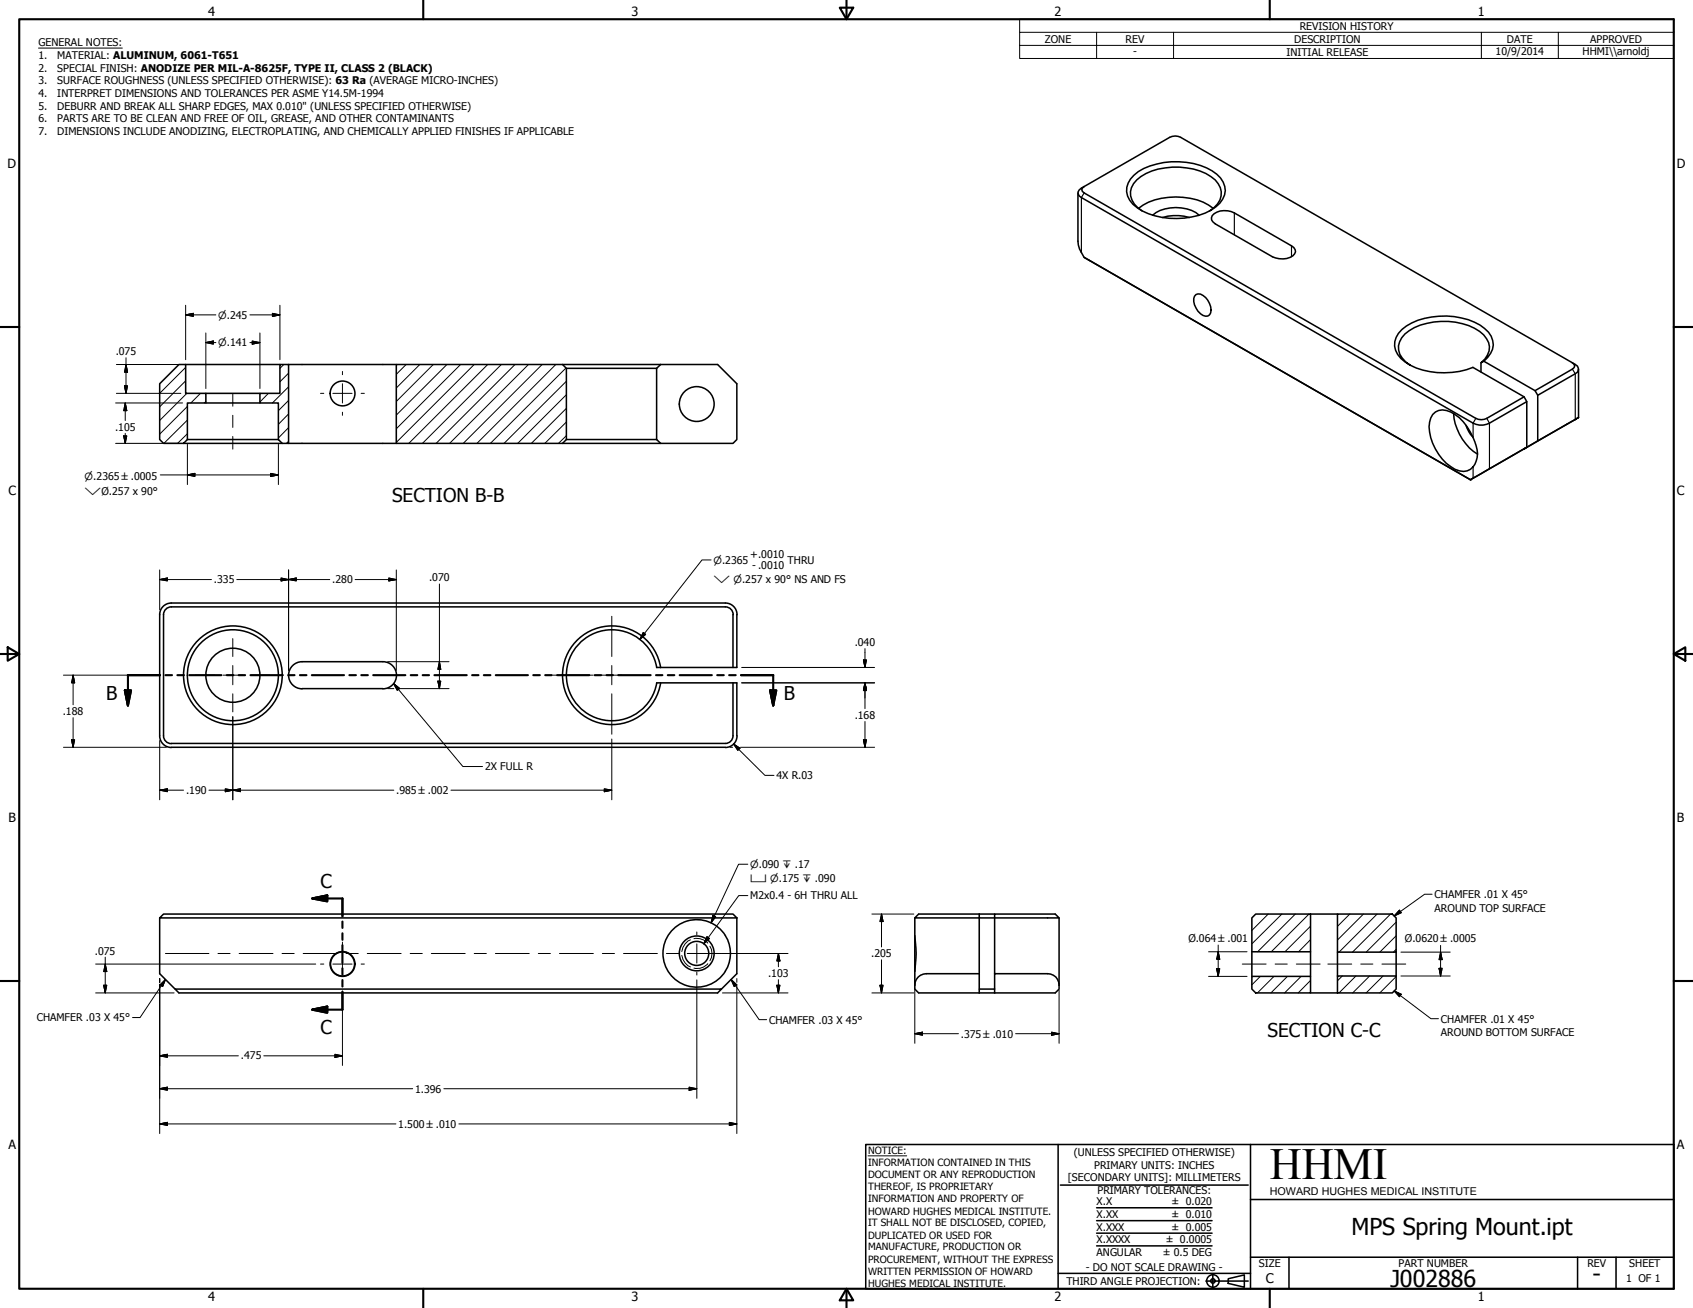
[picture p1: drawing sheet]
<svg xmlns="http://www.w3.org/2000/svg" width="559mm" height="432mm" viewBox="0 0 559 432" stroke-linecap="round" stroke-linejoin="round" font-family="sans-serif">
<!-- layer: Visible (ANSI) -->
<g fill="none" stroke="#000" stroke-width=".51">
<path d="M374.3 57.8a20.9 20.9 0 0 1 14.8-4.4 19.6 19.6 0 0 1 13.7 5.3 6.2 6.2 0 0 1-1.5 9.6 24.6 24.6 0 0 1-20.1 2.9 12.7 12.7 0 0 1-9-6.5 6.2 6.2 0 0 1 2.1-6.9zM355.8 79.6a9.6 9.6 0 0 0 2 5.4l127.5 73.4M375.8 68.8a22.2 22.2 0 0 1 19.3-2.8l2 .7 3.3 2.1M377 69.7a6.3 6.3 0 0 1-2.9-9.1 15 15 0 0 1 10.5-5.2 20.7 20.7 0 0 1 16.5 4 5.9 5.9 0 0 1-.4 9.2l-1.5 1.1M380.4 71.1a12.9 12.9 0 0 1 15.4 0M383.7 71.8a15 15 0 0 1 8.9 0M400.7 70.5a6.7 6.7 0 0 1 6.7-.2l18.9 10.9a1.96 1.96 0 0 1 1.3 2 1.96 1.96 0 0 1-1.8 1.8 7.3 7.3 0 0 1-5.8-.2l-18.9-10.9a1.87 1.87 0 0 1-1.2-1.5 1.87 1.87 0 0 1 .8-1.9zM394.8 97.2a3.9 3.9 0 0 1 4.4 3 3.1 3.1 0 0 1-.5 4.1 4.6 4.6 0 0 1-4.4-3.7 2.9 2.9 0 0 1 .5-3.4zM488.8 119.8v3M489.8 119.3l16.9 9.7 .9 1.5v15M59.1 120.3h2.2v9.6h6.6v3.1h-6.1v12.1l-1.2 1.3h-6.6l-1.3-1.3v-18.4zM61.3 120.3h31.1"/>
<path d="M67.9 129.9h17.9M67.9 133h17.9M92.4 120.3h2.8v26.1h-2l-1.3-1.3v-12.1h-6.1v-3.1h6.6zM95.2 120.3h35.6M130.8 120.3h54.9l1.2 1.3v23.5l-1.2 1.3h-54.9zM185.7 120.3h51.2l6.3 6.4v18.4l-1.3 1.3h-23.8M186.9 121.6h29.8M216.7 121.6v23.5M218.1 120.3l-1.4 1.3M465.5 120.6a6.3 6.3 0 0 1-3.5-7.8 12.1 12.1 0 0 1 9-6.1 22.2 22.2 0 0 1 17.4 2.7 5.9 5.9 0 0 1 1.7 9.2l-1.3 1.2a7 7 0 0 0 3.9-7.3 9.1 9.1 0 0 0-6-6.1 25.4 25.4 0 0 0-22.5 1.2 6.7 6.7 0 0 0-2.9 9.4 15.9 15.9 0 0 0 10.6 5.7 26.7 26.7 0 0 0 14.3-1.4l16.8 9.7 .9 1.6v15M472.9 136.8a4.6 4.6 0 0 1 6-.8 18.4 18.4 0 0 1 8.7 12.5 6.3 6.3 0 0 1-3.3 6.9 6.3 6.3 0 0 1-5.4-1.3 17.7 17.7 0 0 1-7.2-13.2l.5-2.9zM479.8 136.5a17.4 17.4 0 0 0 7.9 13.4"/>
<path d="M506.7 129l12.3-7.1 .7-1.1-.1-.5-129.9-75a3.9 3.9 0 0 0-3.6 0l-28.3 16.3-.7 1 .2 .6 129.8 74.9a3.9 3.9 0 0 0 3.6 0l12.3-7.1M519.9 138.5l-16.9 9.7M519.9 138.5l1.1-.7zM519.9 123.4l-12.3 7.1M60.6 146.4h32.6M61.8 145.1h30.1M95.2 146.4h35.6M185.7 146.4h32.4M186.9 145.1h29.8M216.7 145.1l1.4 1.3M483.9 140.4a9.6 9.6 0 0 0 2.3 3.9M503 148.1v.1"/>
<path d="M503.9 147.6l-18.6 10.8M239.4 199.1h-182.9a3.8 3.8 0 0 0-3.8 3.8v40a3.8 3.8 0 0 0 3.8 3.9l182.9-.1M239.4 199.1a3.8 3.8 0 0 1 3.9 3.8M99.7 218.4h26.7M99.7 218.4a4.5 4.5 0 0 0-4.4 4.5 4.5 4.5 0 0 0 4.4 4.5M126.4 218.4a4.5 4.5 0 0 1 4.5 4.5 4.5 4.5 0 0 1-4.5 4.5M239.4 200.3h-182.9a2.57 2.57 0 0 0-2.5 2.6v40a2.57 2.57 0 0 0 2.5 2.6M239.4 200.3a2.57 2.57 0 0 1 2.6 2.6M241.9 202.9v17.4M243.2 202.9v17.4h-26.5M99.7 227.3h26.7M216.7 225.4h1.4"/>
<path d="M216.8 220.4a15 15 0 0 0-23.1-10 15 15 0 0 0 0 25.1 15 15 0 0 0 23.1-10M218.1 220.4a16.3 16.3 0 0 0-25-11.1 16.3 16.3 0 0 0 0 27.3 16.3 16.3 0 0 0 24.9-11.1M218.1 225.4h25.1v17.5M241.9 225.4v18.1l-.9 1.4-1.6 .5M56.5 245.4h182.9M243.3 242.9a3.8 3.8 0 0 1-3.9 3.9M52.7 303v18.4l5.1 5.1M54 301.8h187.9l1.3 1.2h-190.5zM243.2 303v18.4l-5.1 5.1M301.9 303v17.6M301.9 308.9a39 39 0 0 1 0 11.7M323.2 301.8v19.6"/>
<path d="M323.2 301.8h-20l-1.3 1.2h47.7l-1.3-1.2h-20v19.6M323.2 301.8h5.1M349.6 303v22.2M413.2 314.2v8.1M414.5 301.8h18.1v12.4h-19.4v-11.2zM432.6 301.8h8.9M432.6 314.2v8.1M441.5 301.8h18l1.3 1.2v11.3h-19.3zM441.5 314.3v7.9M460.8 314.3v7.9M57.8 326.5h180.3l-1.2 1.3h-177.8zM239.4 320.6a11.1 11.1 0 0 0-8-16.8 11.1 11.1 0 0 0-12.2 14.1 11.1 11.1 0 0 0 17.8 5.5l2.4-2.8"/>
<path d="M301.9 320.6v5.9l1.3 1.3h45.1l1.3-1.3v-1.3M323.2 321.4h-17.4a3.8 3.8 0 0 0-3.9 3.8M323.2 326.5h5.1M323.2 321.4v6.4M349.6 325.2a3.7 3.7 0 0 0-3.8-3.8h-17.5v6.4M413.2 322.3h19.4v5.5h-18.1l-1.3-1.3zM432.6 327.8h8.9M441.5 322.2h19.3v4.3l-1.3 1.3h-18z"/>
<circle cx="113.1" cy="129.9" r="4.1"/>
<circle cx="230" cy="133.4" r="5.7"/>
<circle cx="76.9" cy="222.9" r="16.3"/>
<circle cx="76.9" cy="222.9" r="8.9"/>
<circle cx="76.9" cy="222.9" r="15"/>
<circle cx="113.1" cy="318.2" r="4"/>
<circle cx="113.1" cy="318.2" r="4.1"/>
<circle cx="230" cy="314.7" r="4"/>
<circle cx="230" cy="314.7" r="5.7"/>
</g>
<!-- layer: Hidden Narrow (ANSI) -->
<path d="M225 315.4a4.8 4.8 0 0 0 2.9 3.8M227.9 310.3a4.8 4.8 0 0 0-2.9 3.8M229 309.9a4.9 4.9 0 0 1 4.6 1.4M233.6 318.1a4.5 4.5 0 0 1-4.6 1.5M234.3 312.4a4.5 4.5 0 0 1 0 4.8" fill="none" stroke="#000" stroke-width=".33"/>
<!-- layer: Visible (ANSI) -->
<circle cx="485.3" cy="158.4" r=".25" fill="#000"/>
<!-- layer: Visible Narrow (ANSI) -->
<path d="M357.8 63.7l-.9 1.5v18.2M407.4 70.3v7.2M426.3 81.2v3.6M487.1 138.1l-.9 1.6v4.8M490.7 138.1l.9 1.6v15M519 121.9l.9 1.5v15.1M486.2 154.1v3.8" fill="none" stroke="#000" stroke-width=".38"/>
<path d="M355.8 63.7v15.9M357.8 61.6a2.11 2.11 0 0 0-1.6 3.1l130 75a5.8 5.8 0 0 0 5.4 0l12.3-7.1M357.8 85l127.5 73.4M519 119.8l.9 .5a1.63 1.63 0 0 1 1.1 1.6 1.63 1.63 0 0 1-1.1 1.5M521 121.9v15.9" fill="none" stroke="#000" stroke-width=".51"/>
<!-- layer: Section Line (ANSI) -->
<g fill="none" stroke="#000" stroke-width=".7">
<path d="M41.2 227.9h2l-1 5zM52.8 222.9h-10.6v10M54.6 222.9h2.2M58.5 222.9h2.2M62.5 222.9h10.6M74.9 222.9h2.1M78.8 222.9h2.1M82.7 222.9h10.6M95.1 222.9h2.1M99 222.9h2.2M102.9 222.9h10.6M115.3 222.9h2.2"/>
<path d="M119.3 222.9h2.1M123.2 222.9h10.6M135.6 222.9h2.1M139.5 222.9h2.1M143.4 222.9h10.7M155.8 222.9h2.1M159.7 222.9h2.2M163.6 222.9h10.6M176 222.9h2.2M180 222.9h2.1M183.9 222.9h10.6M196.3 222.9h2.1"/>
<path d="M200.2 222.9h2.1M204.1 222.9h10.7M216.5 222.9h2.1M220.4 222.9h2.2M224.3 222.9h10.6M236.7 222.9h2.2M240.7 222.9h2.1M244.6 222.9h10.6v10M254.2 227.9h2l-1 5zM103.1 296.6l4.9-1v2zM103.1 296.6h9.9v5.9M113 304.2v2.1"/>
<path d="M113 308.1v2.2M113 312v5.9M113 319.7v2.1M103.1 333.3l4.9-1v2zM113 323.5v2.2M113 327.5v5.8h-9.9"/>
</g>
<path d="M41.2 227.9l1 5zM41.2 227.9h2l-1 5zM254.2 227.9l1 5zM254.2 227.9h2l-1 5zM103.1 296.6l4.9-1zM103.1 296.6l4.9-1v2zM103.1 333.3l4.9-1zM103.1 333.3l4.9-1v2z" fill="#000" stroke="#000" stroke-width=".7"/>
<!-- layer: Border (ANSI) -->
<g fill="none" stroke="#000" stroke-width=".7">
<path d="M6.3 6.3h546.1v419.1h-546.1zM139.7 0v6.3M277.2 2.5h4.4l-2.2 3.8zM279.4 0v6.3M419.1 0v6.3M0 107.9h6.3M552.4 107.9h6.4M0 215.9h6.3M2.5 213.7l3.8 2.2-3.8 2.2zM552.4 215.9l3.9-2.2v4.4zM552.4 215.9h6.4M0 323.8h6.3"/>
<path d="M552.4 323.8h6.4M139.7 425.4v6.4M279.4 425.4l2.2 3.9h-4.4zM279.4 425.4v6.4M419.1 425.4v6.4"/>
</g>
<!-- layer: Title (ANSI) -->
<g fill="none" stroke="#000" stroke-width=".51">
<path d="M285.8 377.8h266.6v47.6h-266.6zM349.2 377.8v47.6M412.7 377.8v47.6M350 391.2h62M361.9 398.7h38.1M412.7 396h139.7M361.9 411.3h38.1M361.9 407.1h38.1M361.9 403h38.1M412.7 415h139.7M425.4 415v10.4M520.7 415v10.4"/>
<path d="M533.4 415v10.4M349.2 420.4h63.5M398 422.9h14M400.3 420.6v4.6M405.4 422.1l5.3-1.2v4l-5.3-1.2z"/>
<circle cx="400.3" cy="422.9" r="2.06"/>
<circle cx="400.3" cy="422.9" r=".73"/>
</g>
<path d="M286.5 381.6h12.8" fill="none" stroke="#000" stroke-width=".33"/>
<!-- layer: Hatch (ANSI) -->
<g fill="none" stroke="#000" stroke-width=".33">
<path d="M61.3 125.7l-8.6 8.6M61.3 121.3l-8.6 8.6M61.7 129.9l-9 8.9M61.8 138.7l-7.7 7.7M61.8 134.2l-9.1 9.1M66.2 129.9l-3.2 3.1M67.9 132.6l-.5 .4M88.6 129.9l-2.8 2.8M93.7 120.3l-1.3 1.3M95.2 136.7l-3.3 3.4M95.2 132.2l-3.3 3.4M95.2 127.7l-5.3 5.3"/>
<path d="M95.2 123.2l-2.8 2.8M134 120.3l-3.2 3.3M138.6 120.3l-7.8 7.8M143 120.3l-12.2 12.2M147.5 120.3l-16.7 16.7M152 120.3l-21.2 21.2M156.5 120.3l-25.7 25.7M161 120.3l-26.1 26.1M165.5 120.3l-26.1 26.1M170 120.3l-26 26.1M174.4 120.3l-26 26.1M178.9 120.3l-26 26.1"/>
<path d="M183.5 120.3l-26.1 26.1M186.8 121.5l-24.9 24.9M186.9 139.3l-7.1 7.1M186.9 134.8l-11.5 11.6M186.9 130.3l-16 16.1M186.9 125.9l-20.5 20.5M61.8 143.2l-3.2 3.2M95.2 145.7l-.6 .7M95.2 141.2l-3.3 3.4M186.9 143.8l-2.6 2.6M418.6 301.8l-5.4 5.3M423.1 301.8l-9.9 9.8"/>
<path d="M427.5 301.8l-12.4 12.4M432.1 301.8l-12.5 12.4M432.6 310.2l-4 4M432.6 305.8l-8.5 8.4M445.5 301.8l-4 4M450 301.8l-8.5 8.5M454.5 301.8l-12.5 12.5M459 301.8l-12.6 12.5M460.8 313.4l-.9 .9M460.8 308.9l-5.4 5.4M460.8 304.4l-9.9 9.9M416 322.3l-2.8 2.8"/>
<path d="M420.5 322.3l-5.5 5.5M424.9 322.3l-5.4 5.5M429.5 322.3l-5.5 5.5M432.6 323.7l-4.1 4.1M443 322.2l-1.5 1.6M447.5 322.2l-5.5 5.6M452.1 322.2l-5.6 5.6M456.5 322.2l-5.6 5.6M460.8 322.4l-5.4 5.4"/>
</g>
<!-- layer: Symbol (ANSI) -->
<g fill="none" stroke="#000" stroke-width=".33">
<path d="M12.7 15.9h27.7M336.5 10.7v-4.4h215.9v4.4M336.5 15h215.9M361.9 10.7v8.6M387.3 10.7v8.6M488.9 10.7v8.6M514.3 10.7v8.6M552.4 10.7h-215.9v4.3M552.4 10.7v8.6h-215.9v-4.3M234.7 184.8h-3l-20.5 26.3M212.3 208.8l.8 .6-1.9 1.7zM129.9 225.6l2 1.7-.8 .6z"/>
<path d="M129.9 225.6l22.9 27.4h6.5M246.8 285.3h-3l-9.1 19.4M246.8 295.7h-3l-11.5 15.9M472.7 295.2h-2.5l-10 7.2M233.4 309.2l.8 .6-1.9 1.8zM235.3 302.2l.9 .4-1.5 2.1zM461.9 300.5l.6 .8-2.3 1.1zM52.8 325.1l1.8-1.8-.9 2.4zM54.6 323.3l-8.4 12.6h-2.4M241.3 323.3l1.8 1.8-.8 .6zM241.3 323.3l9.3 13.3h2.4M460.2 327.2l2.3 1-.6 .9z"/>
<path d="M460.2 327.2l12.1 9.1h2.5"/>
</g>
<!-- layer: Center Mark (ANSI) -->
<g fill="none" stroke="#000" stroke-width=".33">
<path d="M105.8 129.9h1.1M109.9 129.9h6.3M113 122.6v1.1M113 126.7v6.3M113 136.1v1M119.2 129.9h1.1M76.8 210.8v5.9M76.8 219.7v6.4M201.9 203.5v13.2M201.9 219.7v6.4M64.8 222.9h5.9M73.7 222.9h6.3"/>
<path d="M76.8 229v6M83 222.9h6M182.5 222.9h13.3M198.8 222.9h6.3M201.9 229v13.4M105.8 318.3h1.1M109.9 318.3h6.3M113 311v1.1M113 315.1v6.3M119.2 318.3h1.1M222.9 314.8h.9M226.8 314.8h6.4"/>
<path d="M230 307.7v.9M230 311.6v6.3M236.2 314.8h.9M113 324.4v1.1M230 320.9v1"/>
</g>
<!-- layer: Centerline (ANSI) -->
<g fill="none" stroke="#000" stroke-width=".33">
<path d="M76.8 129.9v4.2M76.8 137.1v4M76.8 144.1v4.2M54.6 314.8h14.4M71.9 314.8h4M78.9 314.8h11.2M93.1 314.8h4M100.1 314.8h11.2M114.2 314.8h4M121.2 314.8h11.2M135.4 314.8h4M142.4 314.8h11.1"/>
<path d="M156.5 314.8h4M163.5 314.8h11.2M177.7 314.8h4M184.7 314.8h11.1M198.8 314.8h4M205.8 314.8h11.2M220 314.8h4M226.9 314.8h14.4M410 318.3h7.9M420.9 318.3h4M427.9 318.3h7.8M438.3 318.3h7.9"/>
<path d="M449.1 318.3h4M456.1 318.3h7.9"/>
</g>
<!-- layer: Dimension (ANSI) -->
<g fill="none" stroke="#000" stroke-width=".33">
<path d="M41.6 118.1v11.8M61.3 103.9l2.5-.5v1.1zM61.3 103.9h9.9M61.3 100.8v17.9M67.9 113.1l2.5-.5v1zM67.9 113.1h3.3M67.9 109.9v18.4M82.5 113.1h3.3M82.5 103.9h9.9M83.2 112.6l2.6 .5-2.6 .5zM85.8 109.9v18.4M89.9 103.4l2.5 .5-2.5 .6z"/>
<path d="M92.4 100.8v17.9M38.2 133h22.1M38.4 120.3h21.3M38.4 129.9h21.3M41.1 127.4h1l-.5 2.5zM41.3 133l.5 2.6h-1zM41.3 133v5.8M41.6 120.3l.5 2.6h-1zM38.2 146.4h20.8M40.8 143.9h1l-.5 2.5zM41.3 143.1v3.3M52.9 156.8h39"/>
<path d="M61.8 156.8l2.5-.5v1zM61.8 146.7v13.3M89.3 156.3l2.6 .5-2.6 .5zM91.9 146.7v13.3M52.7 191.3l2.5-.5v1zM52.7 188.2v13.1M52.7 191.3h17.1M78.2 191.3h30.6M92.8 190.8l2.4 .5-2.4 .5zM95.2 191.3l2.6-.5v1zM95.2 188.2v33.1M117.2 191.3h13.6"/>
<path d="M128.3 190.8l2.5 .5-2.5 .5zM130.8 188.2v33.1M145 192.8v34.5M128 218.4h20.2M145 218.4l.5 2.6h-1zM285 217.9h1l-.5 2.4zM285.5 214.1v6.2M21 222.9h30.1M24.1 222.9l.5 2.5h-1zM24.1 222.9v9.8M24.1 236.9v9.8M76.8 236.6v27.4"/>
<path d="M128 227.3h2M131.6 227.3h16.6M144.5 224.9h1l-.5 2.4zM244.8 220.3h43.9M244.8 225.4h43.9M285.5 225.4l.5 2.6h-1zM285.5 225.4v8.5M285.5 238.2v8.5M21 246.7h33.9M23.6 244.2h1l-.5 2.5zM52.7 244.5v19.5M201.9 244v20"/>
<path d="M241 246.7h.8M242.1 245.6l2.1 1.4-.7 .7zM242.1 245.6l10.4 10.4h3M244.4 246.7h44.3M285 244.2h1l-.5 2.5zM52.7 260.9l2.5-.5v1zM52.7 260.9h7.9M69 260.9h61M74.4 260.4l2.4 .5-2.4 .5zM76.8 260.9l2.6-.5v1zM148.8 260.9h53.1M199.5 260.4l2.4 .5-2.4 .5z"/>
<path d="M31.6 318.3h72.6M34.7 318.3l.5 2.4h-1zM34.7 316v11.8M241.3 314.8h18.8M256.9 314.8l.5 2.4h-1zM256.9 314.8v4.4M287.8 301.8h13.8M291 301.8l.5 2.4h-1.1zM291 301.8v10.8M291 316.9v10.9M398.9 314.2h12.7M401.6 319.8h1l-.5 2.5z"/>
<path d="M402.1 314.2l.5 2.5h-1zM402.1 312v10.3M462.4 314.3h16.3M475 319.7h1l-.5 2.5zM475.5 314.3l.5 2.5h-1zM475.5 312.1v10.1M31.6 327.8h25.9M34.2 325.2h1l-.5 2.6zM52.7 323v1.4M52.7 324.9v49.3M113 327.1v24.6M230 323.5v39.1"/>
<path d="M238.4 327.8h21.7M243.2 323v1.3M243.2 324.9v49.3M256.4 325.2h1l-.5 2.6zM256.9 323.4v4.4M287.8 327.8h13.8M290.4 325.2h1.1l-.5 2.6zM301.9 326.8v17.6M349.6 326.8v17.6M398.9 322.3h12.7M462.4 322.2h16.3M52.7 348.6l2.5-.6v1.1z"/>
<path d="M52.7 359.4l2.5-.5v1zM52.7 348.6h26M52.7 359.4h83.5M87.1 348.6h25.9M110.6 348l2.4 .6-2.4 .5zM146.5 359.4h83.5M227.5 358.9l2.5 .5-2.5 .5zM301.9 341.2l2.6-.5v1.1zM301.9 341.2h14.5M335.2 341.2h14.4M347.1 340.7l2.5 .5-2.5 .6zM52.7 371l2.5-.5v1z"/>
<path d="M52.7 371h78M151.4 371h91.8M240.7 370.5l2.5 .5-2.5 .5z"/>
</g>
<g fill="#000" stroke="#000" stroke-width=".33">
<path d="M61.3 103.9l2.5-.5zM61.3 103.9l2.5-.5v1.1zM67.9 113.1l2.5-.5zM67.9 113.1l2.5-.5v1zM83.2 113.6l2.6-.5zM83.2 112.6l2.6 .5-2.6 .5zM89.9 104.5l2.5-.6zM89.9 103.4l2.5 .5-2.5 .6zM41.1 127.4l.5 2.5zM41.1 127.4h1l-.5 2.5zM41.3 133l.5 2.6zM41.3 133l.5 2.6h-1z"/>
<path d="M41.6 120.3l.5 2.6zM41.6 120.3l.5 2.6h-1zM40.8 143.9l.5 2.5zM40.8 143.9h1l-.5 2.5zM61.8 156.8l2.5-.5zM61.8 156.8l2.5-.5v1zM89.3 157.3l2.6-.5zM89.3 156.3l2.6 .5-2.6 .5zM52.7 191.3l2.5-.5zM52.7 191.3l2.5-.5v1zM92.8 191.8l2.4-.5zM92.8 190.8l2.4 .5-2.4 .5z"/>
<path d="M95.2 191.3l2.6-.5zM95.2 191.3l2.6-.5v1zM128.3 191.8l2.5-.5zM128.3 190.8l2.5 .5-2.5 .5zM285 217.9l.5 2.4zM285 217.9h1l-.5 2.4zM24.1 222.9l.5 2.5zM24.1 222.9l.5 2.5h-1zM144.5 224.9l.5 2.4zM144.5 224.9h1l-.5 2.4zM145 218.4l.5 2.6zM145 218.4l.5 2.6h-1z"/>
<path d="M285.5 225.4l.5 2.6zM285.5 225.4l.5 2.6h-1zM23.6 244.2l.5 2.5zM23.6 244.2h1l-.5 2.5zM242.1 245.6l2.1 1.4zM242.1 245.6l2.1 1.4-.7 .7zM285 244.2l.5 2.5zM285 244.2h1l-.5 2.5zM52.7 260.9l2.5-.5zM52.7 260.9l2.5-.5v1zM74.4 261.4l2.4-.5zM74.4 260.4l2.4 .5-2.4 .5z"/>
<path d="M76.8 260.9l2.6-.5zM76.8 260.9l2.6-.5v1zM199.5 261.4l2.4-.5zM199.5 260.4l2.4 .5-2.4 .5zM256.9 314.8l.5 2.4zM256.9 314.8l.5 2.4h-1zM291 301.8l.5 2.4zM291 301.8l.5 2.4h-1.1zM401.6 319.8l.5 2.5zM401.6 319.8h1l-.5 2.5zM402.1 314.2l.5 2.5zM402.1 314.2l.5 2.5h-1z"/>
<path d="M475 319.7l.5 2.5zM475 319.7h1l-.5 2.5zM475.5 314.3l.5 2.5zM475.5 314.3l.5 2.5h-1zM34.2 325.2l.5 2.6zM34.2 325.2h1l-.5 2.6zM34.7 318.3l.5 2.4zM34.7 318.3l.5 2.4h-1zM256.4 325.2l.5 2.6zM256.4 325.2h1l-.5 2.6zM290.4 325.2l.6 2.6zM290.4 325.2h1.1l-.5 2.6z"/>
<path d="M52.7 348.6l2.5-.6zM52.7 348.6l2.5-.6v1.1zM52.7 359.4l2.5-.5zM52.7 359.4l2.5-.5v1zM110.6 349.1l2.4-.5zM110.6 348l2.4 .6-2.4 .5zM227.5 359.9l2.5-.5zM227.5 358.9l2.5 .5-2.5 .5zM301.9 341.2l2.6-.5zM301.9 341.2l2.6-.5v1.1zM347.1 341.8l2.5-.6zM347.1 340.7l2.5 .5-2.5 .6z"/>
<path d="M52.7 371l2.5-.5zM52.7 371l2.5-.5v1zM240.7 371.5l2.5-.5zM240.7 370.5l2.5 .5-2.5 .5z"/>
</g>
<!-- layer: Symbol (ANSI) -->
<g fill="#000" stroke="#000" stroke-width=".33">
<path d="M212.3 208.8l-1.1 2.3zM212.3 208.8l.8 .6-1.9 1.7zM129.9 225.6l2 1.7zM129.9 225.6l2 1.7-.8 .6zM233.4 309.2l-1.1 2.4zM233.4 309.2l.8 .6-1.9 1.8zM235.3 302.2l-.6 2.5zM235.3 302.2l.9 .4-1.5 2.1zM461.9 300.5l-1.7 1.9zM461.9 300.5l.6 .8-2.3 1.1zM54.6 323.3l-.9 2.4zM52.8 325.1l1.8-1.8-.9 2.4z"/>
<path d="M241.3 323.3l1.8 1.8zM241.3 323.3l1.8 1.8-.8 .6zM460.2 327.2l2.3 1zM460.2 327.2l2.3 1-.6 .9z"/>
</g>
<text font-size="14.7" x="419.1" y="389.2">HHMI</text>
<g font-size="7.7">
<text x="446.1" y="407.5">MPS Spring Mount.ipt</text>
<text x="458.9" y="424.8">J002886</text>
<text x="525.7" y="423.2">-</text>
</g>
<g font-size="6.3">
<text x="129.4" y="165.9">SECTION B-B</text>
<text x="35.1" y="230.9">B</text>
<text x="258.7" y="230.9">B</text>
<text x="105.8" y="293">C</text>
<text x="105.8" y="341.4">C</text>
<text x="418.4" y="342.2">SECTION C-C</text>
</g>
<text font-size="4.4" x="417.8" y="423.5">C</text>
<g font-size="4.2">
<text x="68.7" y="5.3">4</text>
<text x="208.4" y="5.3">3</text>
<text x="348.1" y="5.3">2</text>
<text x="487.8" y="5.3">1</text>
<text x="2.5" y="55.5">D</text>
<text x="553.5" y="55.5">D</text>
<text x="2.8" y="163.4">C</text>
<text x="553.5" y="163.4">C</text>
<text x="2.9" y="271.4">B</text>
<text x="553.5" y="271.4">B</text>
<text x="2.8" y="379.3">A</text>
<text x="553.5" y="379.3">A</text>
<text x="68.7" y="429.5">4</text>
<text x="208.4" y="429.6">3</text>
<text x="348.1" y="429.6">2</text>
<text x="487.8" y="429.5">1</text>
</g>
<text font-size="3.6" x="419.1" y="394.3">HOWARD HUGHES MEDICAL INSTITUTE</text>
<g font-size="3.5">
<text x="429" y="9.8">REVISION HISTORY</text>
<text x="12.7" y="15.3">GENERAL NOTES:</text>
<text x="344.9" y="14.1">ZONE</text>
<text x="371.5" y="14.1">REV</text>
<text x="427.2" y="14.1">DESCRIPTION</text>
<text x="497.4" y="14.1">DATE</text>
<text x="524.9" y="14.1">APPROVED</text>
<text x="12.7" y="19.5">1.</text>
<text x="12.7" y="23.7">2.</text>
<text x="18.9" y="19.5">MATERIAL: ALUMINUM, 6061-T651</text>
<text x="18.9" y="23.7">SPECIAL FINISH: ANODIZE PER MIL-A-8625F, TYPE II, CLASS 2 (BLACK)</text>
<text x="374" y="18.3">-</text>
<text x="424.6" y="18.4">INITIAL RELEASE</text>
<text x="493.6" y="18.2">10/9/2014</text>
<text x="522.4" y="18.1">HHMI\\arnoldj</text>
<text x="12.7" y="27.8">3.</text>
<text x="18.9" y="27.8">SURFACE ROUGHNESS (UNLESS SPECIFIED OTHERWISE): 63 Ra (AVERAGE MICRO-INCHES)</text>
<text x="12.7" y="32">4.</text>
<text x="18.9" y="32">INTERPRET DIMENSIONS AND TOLERANCES PER ASME Y14.5M-1994</text>
<text x="12.7" y="36.2">5.</text>
<text x="12.7" y="40.4">6.</text>
<text x="18.9" y="36.2">DEBURR AND BREAK ALL SHARP EDGES, MAX 0.010&quot; (UNLESS SPECIFIED OTHERWISE)</text>
<text x="18.9" y="40.4">PARTS ARE TO BE CLEAN AND FREE OF OIL, GREASE, AND OTHER CONTAMINANTS</text>
<text x="12.7" y="44.6">7.</text>
<text x="18.9" y="44.6">DIMENSIONS INCLUDE ANODIZING, ELECTROPLATING, AND CHEMICALLY APPLIED FINISHES IF APPLICABLE</text>
<text x="38.2" y="117.2">.075</text>
<text x="38" y="142.2">.105</text>
<text x="247.6" y="184.1">+.0010</text>
<text x="141.6" y="192">.070</text>
<text x="248.3" y="187.7">- .0010</text>
<text x="260" y="186.1">THRU</text>
<text x="70.6" y="192.6">.335</text>
<text x="109.7" y="192.6">.280</text>
<text x="282.1" y="213.2">.040</text>
<text x="20.7" y="236.1">.188</text>
<text x="282.1" y="237.4">.168</text>
<text x="160.1" y="254.3">2X FULL R</text>
<text x="256.3" y="257.2">4X R.03</text>
<text x="61.4" y="262.1">.190</text>
<text x="130.7" y="262.1">.985 ±.002</text>
<text x="247.6" y="296.9">M2x0.4 - 6H THRU ALL</text>
<text x="473.5" y="296.5">CHAMFER .01 X 45°</text>
<text x="473.5" y="300.9">AROUND TOP SURFACE</text>
<text x="392.2" y="311">Ø.064 ±.001</text>
<text x="463.7" y="311.1">Ø.0620 ±.0005</text>
<text x="31.3" y="315.2">.075</text>
<text x="287.6" y="316">.205</text>
<text x="253.6" y="322.5">.103</text>
<text x="12.1" y="337.2">CHAMFER .03 X 45°</text>
<text x="253.9" y="337.9">CHAMFER .03 X 45°</text>
<text x="475.6" y="337.6">CHAMFER .01 X 45°</text>
<text x="317.2" y="342.5">.375 ±.010</text>
<text x="475.6" y="342">AROUND BOTTOM SURFACE</text>
<text x="79.5" y="349.8">.475</text>
<text x="137" y="360.7">1.396</text>
<text x="131.4" y="372.3">1.500 ±.010</text>
<text x="354.5" y="381.6">(UNLESS SPECIFIED OTHERWISE)</text>
<text x="352.5" y="390">[SECONDARY UNITS]: MILLIMETERS</text>
<text x="361.1" y="385.8">PRIMARY UNITS: INCHES</text>
<text x="362.3" y="394.1">PRIMARY TOLERANCES:</text>
<text x="361.9" y="397.9">X.X</text>
<text x="386.7" y="398">± 0.020</text>
<text x="361.9" y="402.1">X.XX</text>
<text x="361.9" y="406.3">X.XXX</text>
<text x="386.7" y="402.1">± 0.010</text>
<text x="386.7" y="406.3">± 0.005</text>
<text x="361.9" y="410.5">X.XXXX</text>
<text x="384.7" y="410.5">± 0.0005</text>
<text x="358.4" y="419.7">- DO NOT SCALE DRAWING -</text>
<text x="361.9" y="414.6">ANGULAR</text>
<text x="383.8" y="414.7">± 0.5 DEG</text>
<text x="415.5" y="418.4">SIZE</text>
<text x="461.6" y="418.3">PART NUMBER</text>
<text x="523.9" y="418.3">REV</text>
<text x="537.8" y="418.4">SHEET</text>
<text x="352" y="424.2">THIRD ANGLE PROJECTION:</text>
<text x="536.7" y="423.2">1 OF 1</text>
</g>
<g font-size="3.3">
<text x="72" y="105.2">⌀.245</text>
<text x="72" y="114.4">⌀.141</text>
<text x="27.9" y="158.5">⌀.2365 ±.0005</text>
<text x="27.9" y="163.3">⌵Ø.257 x 90°</text>
<text x="235.5" y="186.1">⌀.2365</text>
<text x="235.5" y="192.6">⌵ ⌀.257 x 90° NS AND FS</text>
<text x="247.6" y="286.6">⌀.090 ↧ .17</text>
<text x="247.6" y="291">⌴ ⌀.175 ↧ .090</text>
<text x="286.5" y="381.1">NOTICE:</text>
<text x="286.5" y="385">INFORMATION CONTAINED IN THIS</text>
<text x="286.5" y="389">DOCUMENT OR ANY REPRODUCTION</text>
<text x="286.5" y="392.9">THEREOF, IS PROPRIETARY</text>
<text x="286.5" y="396.9">INFORMATION AND PROPERTY OF</text>
<text x="286.5" y="400.9">HOWARD HUGHES MEDICAL INSTITUTE.</text>
<text x="286.5" y="404.9">IT SHALL NOT BE DISCLOSED, COPIED,</text>
<text x="286.5" y="408.9">DUPLICATED OR USED FOR</text>
<text x="286.5" y="412.8">MANUFACTURE, PRODUCTION OR</text>
<text x="286.5" y="416.8">PROCUREMENT, WITHOUT THE EXPRESS</text>
<text x="286.5" y="420.8">WRITTEN PERMISSION OF HOWARD</text>
<text x="286.5" y="424.8">HUGHES MEDICAL INSTITUTE.</text>
</g>
</svg>
